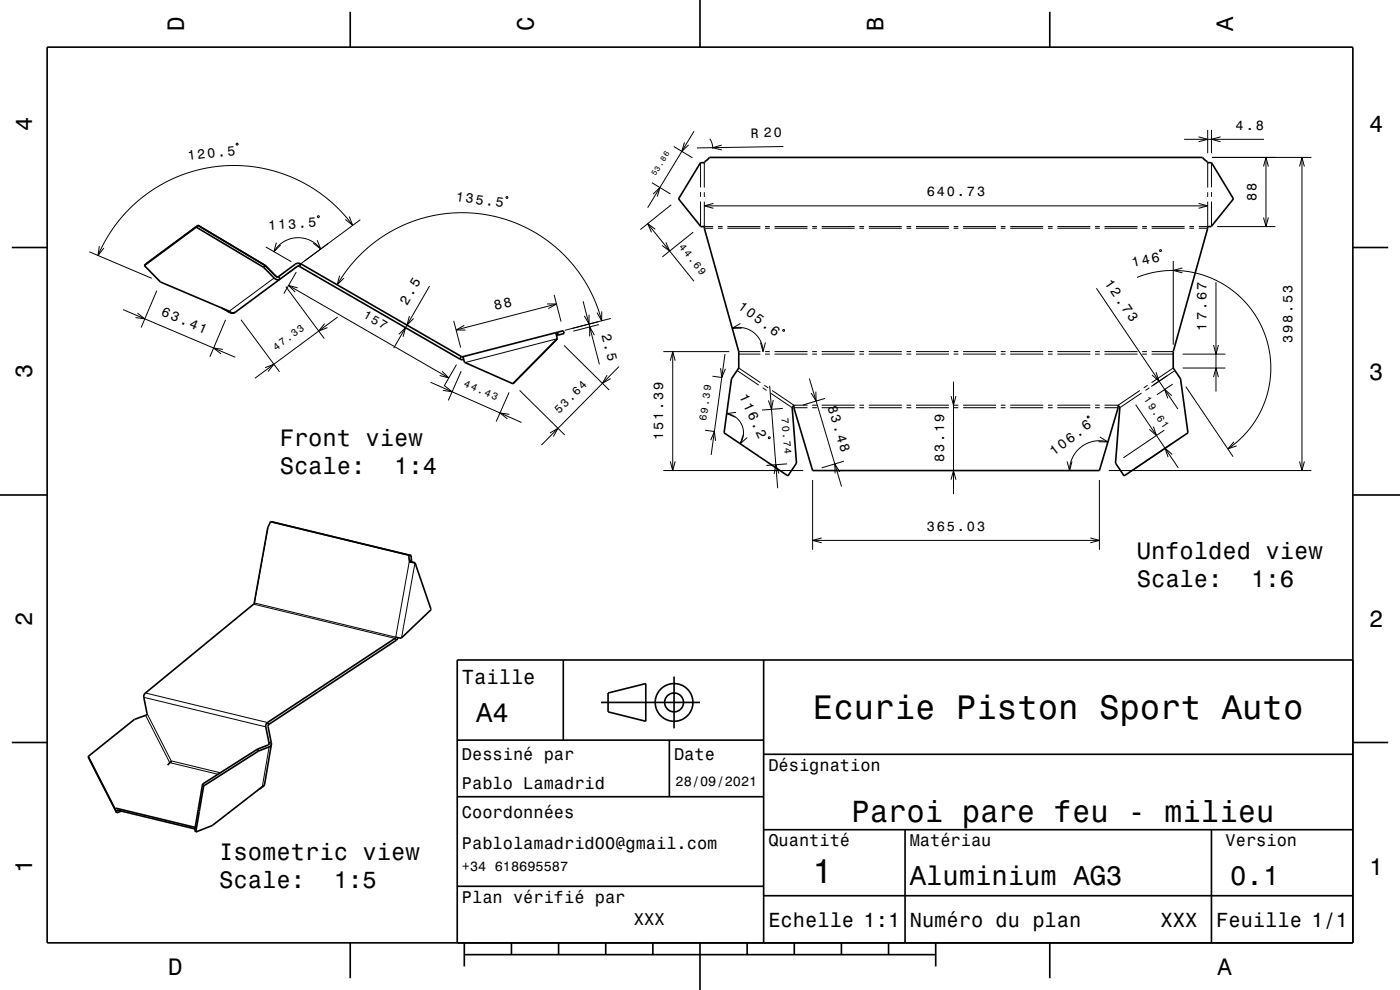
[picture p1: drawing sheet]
<svg xmlns="http://www.w3.org/2000/svg" width="297mm" height="210mm" viewBox="0 0 297 210" stroke-linecap="round" stroke-linejoin="round" font-family="sans-serif">
<g fill="none" stroke="#000" stroke-width=".21">
<path d="M50.2 30.4l.3 .1-.1 .3-.3-.1zM138.3 38.7l3.9 2.4M142.9 31.1l4 2.4M145.2 30.2l-.6 1.9 1.5-1.4M147.2 27.8l-9.8 16.3M148.6 34.5v5.3M149.4 34.5v5.3M150.6 29.5l.5 1.1 .1 .9M153.1 30.8l-1.9 .5 1.9 .5M166.2 31.1l-18.3 .3M251.2 29.6h16.9M254.3 29l1.9 .6-1.9 .5"/>
<path d="M256.2 27.6v4.9M256.2 34.5v5.3M257 27.6v4.9M257 34.5v5.3M257.1 33.4h21.1M258.9 29l-1.9 .6 1.9 .5M268 35.3l.6-1.9 .5 1.9M268.6 33.4v14.7M275.7 35.3l.5-1.9 .5 1.9M276.2 33.4v66.4M19 53.4l13.2 5.6M21.1 52.2l-.3 2 1.2-1.6"/>
<path d="M56.4 52.4l5.4 3.1M58.1 59l-9.5 7M58.6 51.5l-.5 1.9 1.4-1.4M62.9 57.7l-2.7 4.6M67.3 51l.7 1.8-1.5-1.2M67.5 45.8l.2 .1-.1 .3-.3-.2zM68 52.8a5.9 5.9 0 0 0-9.9 .6M72 58.5l-.5 1.9 1.4-1.4M74.1 45.9l.7 1.9-1.5-1.2M74.8 47.8l-2.6-3.1-2.9-2.7-3.3-2.3-3.7-1.9-4-1.5-4.2-.9-3.7-.3-4.2 .2-3.7 .6-4.1 1.3-4.1 1.9-3.3 2.2-3.3 2.7-2.6 3-2.4 3.5-1.9 3.7M76.4 46.6l-15.3 11.4M107.4 41.8l.2-.1 .1 .3-.3 .1z"/>
<path d="M137.4 47.4l9.8 12.3M138.5 41.2l1.5-1.4-.6 1.9M139 48.6l-1.6-1.2 .8 1.9M141.3 51.4l.8 1.9-1.6-1.2M142.4 43.4l-6.6 5.3M147.1 49.2l-6.6 5.3M148.6 40.8v1M148.6 42.8v5.2M149.4 42.8v5.3h1.9M149.4 48.4h1.9M149.4 40.8v1M149.4 43.7h106.8"/>
<path d="M151.3 43.1l-1.9 .6 1.9 .5M152.3 48.1h1M152.3 48.4h1M154.3 48.1h7M154.3 48.4h7M162.3 48.1h1M162.3 48.4h1M164.3 48.1h7M164.3 48.4h7M172.3 48.1h1M172.3 48.4h1M174.3 48.1h7"/>
<path d="M174.3 48.4h7M182.3 48.1h1M182.3 48.4h1M184.3 48.1h7M184.3 48.4h7M192.3 48.1h1M192.3 48.4h1M194.3 48.1h7M194.3 48.4h7M202.3 48.1h1M202.3 48.4h1M204.3 48.1h7"/>
<path d="M204.3 48.4h7M212.3 48.1h1M212.3 48.4h1M214.3 48.1h7M214.3 48.4h7M222.3 48.1h1M222.3 48.4h1M224.3 48.1h7M224.3 48.4h7M232.3 48.1h1M232.3 48.4h1M234.3 48.1h7"/>
<path d="M234.3 48.4h7M241.2 58.8l3.7-1.1 3.7-.3 3.8 .3 3.6 .9 3.2 1.5 3.2 2.3 2.8 2.9 2 3.1 1.4 3.2 .8 3.9 .2 3.8-.7 3.9-1.1 3.3-2 3.5-2.6 3-2.7 2.2M242.3 48.1h1M242.3 48.4h1M244.3 48.1h7M244.3 48.4h7M246.1 53l.3 .1-.1 .2h-.3zM248.9 55.4v17.7M250.8 56.8l-1.9 .6 1.9 .5M252.3 48.1h1M252.3 48.4h1M254.3 43.1l1.9 .6-1.9 .5"/>
<path d="M254.3 48.4h1.9M256.2 42.8v5.3h-1.9M256.2 40.8v1M257 40.8v1M257 42.8v5.2M258 59.8v23.3M258.2 48.1h12.4M268 46.1l.6 2 .5-2M26.1 65.7l23.8 10.1M29.1 66.4l1.6 1.2-2-.2M33.3 61.7l-3.4 7.8M47.3 74.1l-2-.3 1.6 1.3"/>
<path d="M47.9 67.9l-3.4 7.8M51.1 67.8l8.2 11.1M56.2 78l1.9-.7-1.2 1.5M60.6 60.8l8.2 11M61.2 60.5l34 19.7M63.2 61.1l-2-.6 1.4 1.5M68.9 68.7l-1.3 1.5 1.9-.7M71.5 60.4l2.6-3.8 2.9-3.1 3.5-2.9 4.1-2.4 3.9-1.6 4.6-1.1 4.2-.4 4.8 .3 4.6 1 4 1.5 3.9 2.1 3.4 2.6 3 3 3 4 2.1 4 1.5 4.5M71.6 67.3l-17.5 12.9M84.6 70.9l1.4-1.4-.5 1.9M86.9 67l-.6 2 1.5-1.5M91.1 60.7l-7.6 13.1"/>
<path d="M93.8 78.8l1.4 1.4-1.9-.5M96.3 68.1l1.4 5.6M96.8 77.3l-2.6 4.6M97.8 78.7l-2.7 6.2M98.5 69l-1.7 1h2M116.1 64.5h2l-1.8 1M117.6 62.6l1.4 5.6M118.1 64.5l-21.3 5.5M118.2 71.8l-19.5 5.1M119.7 73.3l9.5 9.4M123.7 63.9l3.5 13.4M125 66.7v2l-1-1.7"/>
<path d="M126.1 71.1l-1-1.8v2M127 68.8l-5.4 1.5M127.7 66.1l-.1 2-.9-1.8M128.8 79.6l-1 1.7 1.7-1M129.6 67.5l-9.8 2.6M131.3 77.8l-16.4 16.6M140.7 74.6h14M142.2 76.5l.5-1.9 .5 1.9M142.7 74.6v25.2M151.1 79.8l2.1 .3M152.9 78.1l.2 2 .8-1.9M153.8 75.1l-2.9 21.4"/>
<path d="M155.3 69.6a5.1 5.1 0 0 1 6.6 5M156.4 78.6l4.6 3.1M156.7 75.1h4.6M156.7 74.6h4.6M156.7 78.1l4.6 3.1M157.1 68.6l-1.8 1h2M161.3 72.7l.6 1.9 .5-1.9M162.3 75.1h1M162.3 74.6h1M164.3 75.1h7M164.3 74.6h7M166.1 69.9l.3 .1v.3l-.3-.1z"/>
<path d="M172.3 75.1h1M172.3 74.6h1M174.3 75.1h7M174.3 74.6h7M182.3 75.1h1M182.3 74.6h1M184.3 75.1h7M184.3 74.6h7M192.3 75.1h1M192.3 74.6h1M194.3 75.1h7M194.3 74.6h7"/>
<path d="M202.3 75.1h1M202.3 74.6h1M204.3 75.1h7M204.3 74.6h7M212.3 75.1h1M212.3 74.6h1M214.3 75.1h7M214.3 74.6h7M222.3 75.1h1M222.3 74.6h1M224.3 75.1h7M224.3 74.6h7"/>
<path d="M232.3 75.1h1M232.3 74.6h1M232.6 61.1l17.3 25.7M234.3 75.1h7M234.3 74.6h7M242.3 75.1h1M242.3 74.6h1M244.3 75.1h4.6M244.3 74.6h4.6M245.2 79l.7 1.9-1.5-1.3M248.9 78.1l-4.6 3.1M249.3 78.6l-5.1 3.4"/>
<path d="M250.9 78.1h9.1M250.9 75.1h9.1M257.4 80l.6-1.9 .5 1.9M257.4 73.2l.6 1.9 .5-1.9M91.3 81.1l19.3 8.5M94.4 81.9l1.5 1.2-2-.3M108 83.2l-2.7 6.2M108 87.9l-1.9-.3 1.5 1.2M110.2 82.8l9.6 9.5M116.6 91.9l1.8-1-1 1.7M140.7 99.8h29.7M142.2 97.9l.5 1.9 .5-1.9"/>
<path d="M149.6 91.3l2 .2M150.8 93.4l.7-1.9 .3 2M154.2 87.7a4.1 4.1 0 0 1 2.8 6.4M156.2 87.5l-2 .2 1.8 .8M157.7 92.2l-.7 1.9 1.5-1.3M161.8 82.3l.8 .5M162.2 81.7l.8 .6M163.1 92.7h.3l-.1 .3h-.3zM163.3 81.8l1.7 21.8M163.5 83.4l4.6 3.1M163.8 82.8l4.6 3.2h2.9M164 84.9l-.3 1.9-.7-1.9"/>
<path d="M166.1 86.6l-4.4 .4M167 98.4l-4.4 .3M168.4 86.5h2.9M171.7 80.3l6.8 22.9M172.3 86.5h1M172.3 86h1M173.1 83.1v2l-1-1.7M174.3 86.5h7M174.3 86h7M175 84.5l-4.7 1.4M179 97.8l-4.7 1.4M182.3 86.5h1"/>
<path d="M182.3 86h1M184.3 86.5h7M184.3 86h7M192.3 86.5h1M192.3 86h1M194.3 86.5h7M194.3 86h7M201.8 84l.5 2 .5-2M202.3 80.9v23.9M202.3 86.5h1M202.3 86h1M204.3 86.5h7"/>
<path d="M204.3 86h7M212.3 86.5h1M212.3 86h1M214.3 86.5h7M214.3 86h7M222.3 86.5h1M222.3 86h1M224.3 86.5h7M224.3 86h7M226.4 97.9l.5 1.9 .5-1.9M230.7 88.3h.3v.3h-.3zM232.3 86.5h1"/>
<path d="M232.3 86h1M233.3 92.7l1.7 1.1-2-.1M234.3 86.5h2.9M235 93.8a6.3 6.3 0 0 0-8.1 6M235.2 99.8h43M240.9 85.8l9.1 13.4M241.8 82.8l-4.6 3.2h-2.9M242.2 83.4l-4.6 3.1M243.5 81.7l-.9 .6M243.8 82.3l-.8 .5M244.7 90.5l.6 1.9-1.5-1.3M247 91.3l-8.7 5.8"/>
<path d="M248.6 83.9l-1.5-1.3 .6 1.9M248.7 96.4l-1.5-1.3 .6 1.9M248.8 81.5l-3.4 2.2M248.8 94l-8.7 5.8M251.6 82l10 14.9M261.8 93.7l-1.3 1.5 1.9-.6M275.7 97.9l.5 1.9 .5-1.9M56.8 111.9l-2.8 16 29.9 7.3 2.9-16M88 119.4l-2.8 15.9M165.3 100.5l-.7-1.9-.4 1.9M172.4 101.8v14.8M172.4 114.6h60.8"/>
<path d="M174.3 114.1l-1.9 .5 1.9 .5M178.1 100.1l-1-1.7 .1 2M201.8 101.7l.5-1.9 .5 1.9M231.3 114.1l1.9 .5-1.9 .5M233.2 101.8v14.8M53.8 128.2l30 7.2M30.5 147.9l25.9 6.3M30.9 147l25.8 6.3M30.9 151.7l5.1 10.1M31.2 151.4l5.1 10 10.5 2.5M57.1 157.6l-.1 .3M57.1 158.4l-1.4 8.5"/>
<path d="M36.2 161.8l10 2.4"/>
</g>
<g fill="none" stroke="#000" stroke-width=".35">
<path d="M10 10h277v190h-277zM74.3 2.5v7.5M148.5 0v10M222.7 2.5v7.5M148.6 34.5h.8l1.1-1.1h104.6l1.1 1.1h.8l4.7 7.7-4.7 5.9h-.8l-7.3 26.5v3.5l1.5 2.3 1.6 11.4-13.5 9.1-1.9-2.7 1-11.7-.4-.5v.5l-4 13.3h-60.8l-4-13.3v-.5l-.3 .5 .9 11.7-1.9 2.7-13.5-9.1 1.6-11.4 1.5-2.3v-3.5l-7.3-26.5h-.8l-4.6-5.9zM2.5 52.5h7.5M30.6 56.3l3.4 3.5 15 6.5 .5 .1 .4-.2M41.6 48.2l-11 8.1M41.6 48.2l14.3 8.5M42 47.8l14.3 8.5M42 47.8l-11.4 8.5M42 47.8l-.4 .4"/>
<path d="M55.9 56.7l2.4 2.4 .7 .2 .4-.1-.3-.5M56.3 56.3l2.2 2.3 .6 .1M56.3 56.3l-.4 .4M63.5 56.5l-.5 .1-13.1 9.6M63.5 56.5l34 19.6M63.9 56l-.8-.2-.4 .2-3.6 2.7M63.9 56l-.4 .5M63.9 56l33.9 19.6M287 52.5h7.5M47.1 65.3l1.6 1M48.8 66.1l-.1 .2M49.9 66.2l-.5 .2-.7-.1"/>
<path d="M49.9 66.2h.1M97.5 76.1l.9 .2M97.8 75.6l.4 .1M97.8 75.6l-.3 .5M117.9 70.6l.3 1.2M118.2 71.8v.1M118.2 71.9l-9.4 9.5-10.3-4.5-.3-1.2M118.3 70.5l.1 .6M118.4 71.1l1.3-.3-.2-.7-21.3 5.6M118.4 71.1l-.3 .1M0 105h10M57.4 110.7l-.6 1.2-2.8 16-.2 .3-23.1 19-.2 .7 .7 3.5-.1 .2-2.6 1-9.8 7.9"/>
<path d="M57.4 110.7l29.8 7.1M57.4 110.7l29.3 7.1M86.7 117.8l.1 1.1M86.7 117.8h.5M86.8 119.2l1.2 .2M86.8 119.2h.5M86.8 118.9v.3M86.8 118.9h.5M87.2 117.8l.1 1.1M87.3 119.2l.5 .1M87.3 118.9v.3M87.8 119.3h.1"/>
<path d="M87.9 119.3l.1 .1M88 119.4h.1M88 119.4l3.5 9.9-6.4 6.1-1.2-.2-.1 .2M287 105h10M83.8 135.4l.3 .4M83.8 135.4l-27.1 17.9M84.1 135.8l-27.1 17.9M84.4 135.3l-.3 .5M119.5 140v17M162 140v60M287 140h-190v60M2.5 157.5h7.5"/>
<path d="M54.6 158.9l-11.6 7.4M54.6 158.9l.2 .4M54.8 159.3l-11.6 7.4M56.7 153.3l-.3 .3v.5l.7 3.5M56.7 153.3l.3 .4M57 153.7l-.1 .4 .6 3.4M57.1 157.6l-.2 .4-2.3 .9M57.5 157.5l.1 .4M57.5 157.5l-.4 .1M57.6 157.9l-1.6 8.7-11 8.5-3.5 1.4M57.6 157.9l-.5 .5-2.3 .9M97 157h65"/>
<path d="M127.5 149h21M129 147l8-2v8l-8-2zM142 157v12M143 143.5v11M287 157.5h7.5M18.7 160.5l6.1 11.9M18.7 160.5l6 11.6M24.5 171.4l16.9 4.1M24.7 172.1l.1 .3M24.8 171.8l16.6 4M25.1 171.9l-.4 .2M25.8 172.1l-1 .3"/>
<path d="M36 161.8l.3-.4-.1 .4M36 161.8v.1M36 161.8l-.4 .5M43 166.3l-1.7 9.8 .2 .4M43 166.3l.2 .4M43.2 166.7l-1.7 9.8M55.7 166.8v.1M55.7 166.9l-.7 .5M56 166.6l-.3 .3M97 169h65M162 176h125M162 160h125"/>
<path d="M192 176v24M257 176v24M97 188h65M162 190h125M74.3 200v7.5M98.5 202.5h100M98.5 200v5M108.5 200v2.5M118.5 200v2.5M128.5 200v2.5M138.5 200v2.5M148.5 200v10"/>
<path d="M158.5 200v2.5M168.5 200v2.5M178.5 200v2.5M188.5 200v2.5M198.5 200v5M222.7 200v7.5"/>
<circle cx="143" cy="149" r="2"/>
<circle cx="143" cy="149" r="4"/>
</g>
<g font-size="7.2">
<text x="172.5" y="152.6">Ecurie Piston Sport Auto</text>
<text x="172.3" y="187.3">1</text>
</g>
<text font-size="6.5" x="180.6" y="174.5">Paroi pare feu - milieu</text>
<g font-size="5.8">
<text x="101" y="153.1">A4</text>
<text x="193" y="187.6">Aluminium AG3</text>
<text x="261" y="187.6">0.1</text>
</g>
<g font-size="5">
<text x="39" y="6.5" transform="rotate(-90 39 6.5)">D</text>
<text x="113.2" y="6.5" transform="rotate(-90 113.2 6.5)">C</text>
<text x="187.4" y="6.5" transform="rotate(-90 187.4 6.5)">B</text>
<text x="261.6" y="6.5" transform="rotate(-90 261.6 6.5)">A</text>
<text x="6.8" y="27.8" transform="rotate(-90 6.8 27.8)">4</text>
<text x="290.5" y="28.1">4</text>
<text x="6.8" y="80.3" transform="rotate(-90 6.8 80.3)">3</text>
<text x="290.5" y="80.6">3</text>
<text x="59.3" y="94.5">Front view</text>
<text x="59.3" y="100.6">Scale:</text>
<text x="83.6" y="100.6">1:4</text>
<text x="241.1" y="118.5">Unfolded view</text>
<text x="241.1" y="124.6">Scale:</text>
<text x="265.4" y="124.6">1:6</text>
<text x="6.8" y="132.8" transform="rotate(-90 6.8 132.8)">2</text>
<text x="290.5" y="133.1">2</text>
<text x="6.8" y="185.3" transform="rotate(-90 6.8 185.3)">1</text>
<text x="46.5" y="182.4">Isometric view</text>
<text x="290.5" y="185.6">1</text>
<text x="46.5" y="188.4">Scale:</text>
<text x="70.8" y="188.4">1:5</text>
<text x="35.7" y="206.8">D</text>
<text x="258.3" y="206.8">A</text>
</g>
<g font-size="4.3">
<text x="98" y="145.2">Taille</text>
<text x="163" y="196.6">Echelle 1:1</text>
<text x="193" y="196.6">Numéro du plan</text>
<text x="246.2" y="196.6">XXX</text>
<text x="258" y="196.6">Feuille 1/1</text>
</g>
<g font-size="3.6">
<text x="98" y="161.3">Dessiné par</text>
<text x="143" y="161.3">Date</text>
<text x="98" y="167.5">Pablo Lamadrid</text>
<text x="163" y="163.5">Désignation</text>
<text x="98" y="173.5">Coordonnées</text>
<text x="163" y="179.5">Quantité</text>
<text x="193" y="179.5">Matériau</text>
<text x="260" y="179.5">Version</text>
<text x="98" y="180.2">Pablolamadrid00@gmail.com</text>
<text x="98" y="191.5">Plan vérifié par</text>
<text x="134.5" y="196.3">XXX</text>
</g>
<g font-size="2.9">
<text x="159.3" y="29.2" transform="rotate(-1 159.3 29.2)">R 20</text>
<text x="262.1" y="27.6">4.8</text>
<text x="39.9" y="34" transform="rotate(-7 39.9 34)">120.5</text>
<text x="196.6" y="41.7">640.73</text>
<text x="96.6" y="42.6" transform="rotate(7 96.6 42.6)">135.5</text>
<text x="266.6" y="42.7" transform="rotate(-90 266.6 42.7)">88</text>
<text x="56.9" y="48.8" transform="rotate(-3 56.9 48.8)">113.5</text>
<text x="240.3" y="56.7" transform="rotate(-13 240.3 56.7)">146</text>
<text x="86.4" y="64.9" transform="rotate(-60 86.4 64.9)">2.5</text>
<text x="105" y="65.8" transform="rotate(-14 105 65.8)">88</text>
<text x="156.4" y="65.4" transform="rotate(37 156.4 65.4)">105.6</text>
<text x="234.3" y="60" transform="rotate(56 234.3 60)">12.73</text>
<text x="34.1" y="66.9" transform="rotate(23 34.1 66.9)">63.41</text>
<text x="127.6" y="71" transform="rotate(76 127.6 71)">2.5</text>
<text x="256" y="70.1" transform="rotate(-90 256 70.1)">17.67</text>
<text x="274.2" y="72.8" transform="rotate(-90 274.2 72.8)">398.53</text>
<text x="156.8" y="84" transform="rotate(66 156.8 84)">116.2</text>
<text x="175.6" y="86.3" transform="rotate(73 175.6 86.3)">83.48</text>
<text x="140.7" y="93.4" transform="rotate(-90 140.7 93.4)">151.39</text>
<text x="200.3" y="98" transform="rotate(-90 200.3 98)">83.19</text>
<text x="223.5" y="96.6" transform="rotate(-37 223.5 96.6)">106.6</text>
<text x="196.6" y="112.6">365.03</text>
<text x="143.3" y="166.8">28/09/2021</text>
<text x="98" y="184.8">+34 618695587</text>
</g>
<text font-size="2.6" x="76.9" y="67.3" transform="rotate(30 76.9 67.3)">157</text>
<text font-size="2.4" x="118.6" y="87.8" transform="rotate(-45 118.6 87.8)">53.64</text>
<g font-size="2.2">
<text x="144" y="52.4" transform="rotate(51 144 52.4)">44.69</text>
<text x="149.8" y="89.3" transform="rotate(-82 149.8 89.3)">69.39</text>
<text x="165.8" y="88.7" transform="rotate(85 165.8 88.7)">70.74</text>
<text x="242.6" y="84.7" transform="rotate(56 242.6 84.7)">19.61</text>
</g>
<g font-size="2.1">
<text x="58.6" y="74.4" transform="rotate(-36 58.6 74.4)">47.33</text>
<text x="98.3" y="82" transform="rotate(24 98.3 82)">44.43</text>
</g>
<text font-size="1.7" x="139.1" y="37.4" transform="rotate(-59 139.1 37.4)">53.86</text>
</svg>
